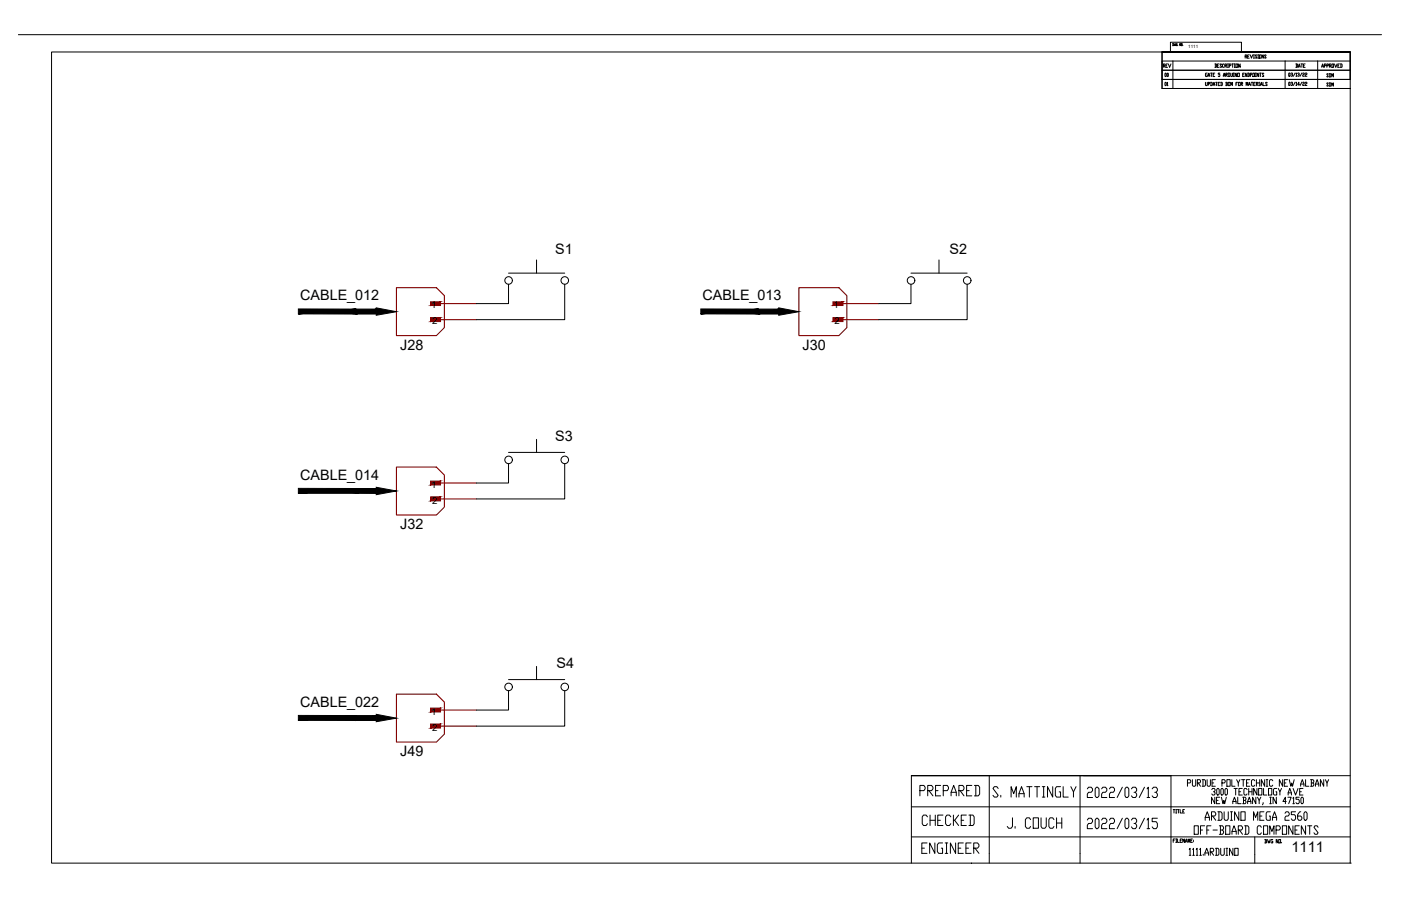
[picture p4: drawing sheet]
<svg xmlns="http://www.w3.org/2000/svg" width="432mm" height="279mm" viewBox="0 0 432 279" stroke-linecap="round" stroke-linejoin="round" font-family="sans-serif">
<!-- layer: 0 -->
<g fill="none" stroke="#000" stroke-width=".31">
<path d="M5.6 10.7h420.2M15.9 16h400.3v250.2h-400.3zM358.2 16h58zM358.2 16v5.7h58M358.2 16h58v5.7M358.2 16h58v8.5h-58zM358.2 18.8v8.5h58h-58M361.5 18.8h54.7M374.5 19.7l.5 .2v.7l-.5 .2M374.6 19.7v1.1M375.7 19.7h-.5v1.1h.5M376.5 19.9l-.4-.2-.1 .2 .5 .7-.1 .2-.4-.2"/>
<path d="M377.3 19.9l-.1-.2-.4 .2 .1 .9 .4-.2M378.3 19.7h.3M378.5 19.7v1.1M379.7 19.7h.5M379.9 19.7v1.1M380.4 19.7h.3M380.5 19.7v1.1M380.9 19.7h.6v1.1h-.6zM382.2 19.7v1.1l-.5-1.1v1.1M383.8 17.4h.3v-.5h-.3v1M383.9 17.4l.4 .5M384.5 17.4h.3"/>
<path d="M385 16.9h-.5v1h.5M385.3 16.9l.4 1 .4-1M386.3 17.9h.3M386.3 16.9h.3M386.5 16.9v1M387.4 17.1l-.1-.2-.4 .2 .5 .7-.1 .1-.4-.1M387.7 17.9h.2M387.7 16.9h.2M387.8 16.9v1M388.2 16.9h.5v1h-.5zM389.5 16.9v1l-.5-1v1M390.2 17.1l-.1-.2-.4 .2 .5 .7-.1 .1-.4-.1"/>
<path d="M396.1 18.8v8.5M399.4 19.7l.5 .2v.7l-.5 .2M399.6 19.7v1.1M401 19.7h.5M401.2 19.7v1.1M402.3 19.7h-.5v1.1h.5M406.1 18.8v8.5M410.5 19.7h.5v1.1h-.5zM411.3 19.7l.4 1.1 .4-1.1M412.8 19.7h-.5v1.1h.5M413.1 19.7l.6 .2v.7l-.6 .2M413.3 19.7v1.1"/>
<path d="M358.2 21.7h58v2.8h-58zM371.5 25.4l.2 1 .4-.2v-.8M372.1 22.5l-.6 .2 .2 .9h.4l-.1-.5M372.3 23.6l.3-1.1 .2 1.1M372.3 25.9h.4v-.5h-.4v1M372.3 23.3h.5M373.1 25.4l.5 .2v.6l-.5 .2M373.1 22.5h.5M373.2 25.4v1M373.4 22.5v1.1M373.9 26.4l.3-1 .2 1M373.9 23.1h.3"/>
<path d="M373.9 26.1h.5M374.4 22.5h-.5v1.1h.5M374.7 25.4h.5M374.9 25.4v1M375.2 20.3h.3M375.5 25.9h.2M376 22.5h-.5v.4l.5 .2v.3l-.2 .2-.3-.2M376 25.4h-.5v1h.5M376.2 25.4l.5 .2v.6l-.5 .2M376.4 25.4v1M377 23.6l.3-1.1 .2 1.1M377 23.3h.5"/>
<path d="M377.5 20.3h.5v-.6h-.5v1.1M377.7 20.3l.4 .5M377.8 23.1h.4v-.6h-.4v1.1M377.8 25.4h.4v.5M377.9 25.9h.3l.1 .3-.5 .2M377.9 23.1l.4 .5M377.9 25.4v1M378.3 20.8h.3M378.6 22.5l.5 .2v.7l-.5 .2M378.6 25.4h.5v1h-.5zM378.7 22.5v1.1M378.9 20.3l.5-.2-.2-.4h-.3v1.1"/>
<path d="M379.4 22.5l.1 1.1 .4-.2v-.9M379.4 26.4v-1l.2 .7 .3-.7v1M380.1 22.5h.3M380.1 23.6h.3M380.3 22.5v1.1M380.4 20.8h.3M380.9 25.9h.3M381.2 22.5v1.1l-.5-1.1v1.1M381.4 22.5h.6v1.1h-.6zM381.4 25.4h-.5v1M381.7 25.4h.5v1h-.5zM382.5 25.9h.4v-.5h-.4v1"/>
<path d="M382.6 25.9l.4 .5M383 23.1h.3M383.5 22.5h-.5v1.1h.5M384.1 26.4v-1l.2 .7 .3-.7v1M384.3 22.5v1.1l-.5-1.1v1.1M384.6 22.5l.5 .2v.7l-.5 .2M384.7 22.5v1.1M384.8 26.4l.3-1 .3 1M384.8 26.1h.6M385.4 23.1h.4v-.6h-.4v1.1M385.6 25.4h.5M385.9 25.4v1"/>
<path d="M386.1 22.5h.5v1.1h-.5zM386.4 25.9h.2M386.9 25.4h-.5v1h.5M386.9 22.5h.3M386.9 23.6h.3M387.1 22.5v1.1M387.2 25.9h.4v-.5h-.4v1M387.3 25.9l.4 .5M388 22.5v1.1l-.6-1.1v1.1M388 25.4h.2M388 26.4h.2M388.1 25.4v1"/>
<path d="M388.2 22.5h.6M388.5 26.4l.3-1 .2 1M388.5 22.5v1.1M388.5 26.1h.5M389.3 25.4v1h.5M389.5 22.7l-.1-.2-.4 .2 .5 .7-.1 .2-.4-.2M390.6 25.6l-.1-.2-.5 .2 .6 .6-.1 .2-.5-.2M397.3 22.5l.3 .2-.1 .8-.3-.1zM397.3 25.3l.3 .2-.1 .9-.3-.2zM397.9 22.7l.1-.2 .4 .2-.3 .3M397.9 25.5l.1-.2 .4 .2-.3 .4M398.2 23v.5l-.3-.1"/>
<path d="M398.2 25.9v.5l-.3-.2M399.2 22.5l-.6 1M399.2 25.3l-.6 1.1M399.4 22.7l.2-.2v1M399.4 25.5l.2-.2v1.1M399.4 23.5h.3M399.4 26.4h.3M399.9 22.7l.4-.2 .1 .3-.2 .2M400.2 20.8l.2-1.1 .3 1.1M400.2 20.4h.5M400.3 23v.5l-.4-.1M400.4 26h-.5l.4-.7v1.1"/>
<path d="M401.2 22.5l-.5 1M401.2 25.3l-.5 1.1M401.5 22.7l.1-.2 .4 .2-.5 .5v.3h.5M401.5 25.5l.1-.2 .4 .2-.5 .5v.4h.5M401.8 20.3h.2M402.3 22.7l.1-.2 .4 .2-.1 .3-.4 .2v.3h.5M402.3 25.5l.1-.2 .4 .2-.1 .4-.4 .1v.4h.5M407.4 20.8l.2-1.1 .3 1.1M407.4 20.4h.5M408.2 20.3l.5-.2-.1-.4h-.4v1.1M409 20.3l.5-.2-.2-.4h-.3v1.1M409.4 22.9l-.4-.2-.1 .2 .5 .7-.1 .1-.4-.1"/>
<path d="M409.4 25.7l-.4-.1-.1 .1 .5 .7-.1 .2-.4-.2M409.7 20.3h.4v-.6h-.4v1.1M409.7 22.7l.5 .2v.7l-.5 .1M409.7 25.6l.5 .1v.7l-.5 .2M409.8 22.7v1M409.8 25.6v1M409.9 20.3l.4 .5M410.5 23.7v-1l.2 .7 .3-.7v1M410.5 26.6v-1l.2 .6 .3-.6v1M412.3 20.3h.3M156.7 87.7v5.9h-9.9M156.7 84.2h17.3"/>
<path d="M165.4 80.2v4M174 87.7v10.9h-27.2M280.8 87.7v5.9h-9.9M280.8 84.2h17.3M289.4 80.2v4M298.1 87.7v10.9h-27.2M156.7 139.5h17.3M165.4 135.5v4M156.7 143v6h-9.9M174 143v10.9h-27.2M156.7 213v6h-9.9M156.7 209.6h17.3"/>
<path d="M165.4 205.5v4.1M174 213v10.9h-27.2M280.9 239.2v27M333.9 239.2h82.3M332.9 263.2v3M386.7 263.5v2.7M416.2 266.2h.1"/>
<circle cx="156.8" cy="86.5" r="1.16"/>
<circle cx="174.1" cy="86.5" r="1.16"/>
<circle cx="280.8" cy="86.5" r="1.16"/>
<circle cx="298.1" cy="86.5" r="1.16"/>
<circle cx="156.8" cy="141.8" r="1.16"/>
<circle cx="174.1" cy="141.8" r="1.16"/>
<circle cx="156.8" cy="211.8" r="1.16"/>
<circle cx="174.1" cy="211.8" r="1.16"/>
</g>
<!-- layer: SLD-0 -->
<g fill="none" stroke="#000" stroke-width=".31">
<path d="M360.7 16v-3h21.9v3M361.4 13.4l.4 .2-.1 .5h-.3M361.5 13.4v.7M361.9 13.4l.1 .7 .3-.7M362.8 13.4l-.3 .2 .1 .5h.2l-.1-.4M363 14v.1M363.9 13.4v.7l-.3-.7v.7M364.1 13.4h.3v.7h-.3zM364.5 14v.1M304.9 239.2v24M332.9 239.2v24M360.9 239.2h-80h80"/>
<path d="M360.9 239.2v27M280.9 248.8h135.3M280.9 258.1h135.3M307.7 243.1l-.5-.5h-.7l-.5 .5 1.7 2.2-.5 .5h-.7l-.5-.5M308.5 245.3v.5M311.6 245.8v-3.2l.8 2.2 .8-2.2v3.2M312.1 252.2v2.7l-.5 .5h-.7l-.5-.5M312.9 254.9v.5M314 245.8v-1l.8-2.2 .9 2.2v1M314 244.8h1.7M316.5 242.6h1.6M317.3 242.6v3.2"/>
<path d="M317.6 252.8l-.3-.6h-.8l-.5 .6v2.1l.5 .5h.8l.3-.5M318.4 252.2h1.7v3.2h-1.7zM318.9 242.6h1.5M319.6 242.6v3.2M320.9 252.2v2.7l.3 .5h.8l.5-.5v-2.7M321.2 242.6h.8M321.2 245.8h.8M321.7 242.6v3.2M324.5 242.6v3.2l-1.7-3.2v3.2M324.8 252.8l-.3-.6h-.8l-.4 .6v2.1l.4 .5h.8l.3-.5M325.6 252.2v3.2M325.6 253.8h1.7"/>
<path d="M326.9 242.6h-1.3l-.3 .5v2.2l.3 .5h1.3v-1.6h-.5M327.3 252.2v3.2M327.7 242.6v3.2h1.5M330 242.6l.8 1.6v1.6M331.7 242.6l-.9 1.6M361.6 249.7h.5M361.6 259.2h.3M361.8 249.7v1M362.1 258.7h-.5v1.1M362.4 249.7h.2M362.4 250.7h.2M362.4 258.7h.3"/>
<path d="M362.4 259.8h.3M362.5 249.7v1M362.6 258.7v1.1M362.9 249.7h.5M362.9 258.7v1.1h.6M363.2 249.7v1M363.7 249.7v1h.6M363.7 259.2h.3M364.3 258.7h-.6v1.1h.6M364.5 250.2h.3M365.1 249.7h-.6v1h.6M365.1 258.7v1.1l-.6-1.1v1.1"/>
<path d="M365.4 259.8l.2-1.1 .3 1.1M365.4 259.4h.5M366 241.5h.7l.3-.4-.3-.7h-.7v2.1M366.2 259.8v-1.1l.3 .7 .2-.7v1.1M367 259.2h.3M367.5 258.7h-.5v1.1h.5M367.5 240.4v1.7l.3 .4h.5l.2-.4v-1.7M367.8 259.1v.1M367.8 259.4v.2M368.1 254.7h1.2v2.6h-1.2zM369 241.5h.8l.2-.4-.2-.7h-.8v2.1M369.3 241.5l.7 1"/>
<path d="M370 256h.6M370.5 240.4h.8l.2 .4v1.3l-.2 .4h-.8M370.8 240.4v2.1M371.3 254.7h-1.3v2.6M371.4 253v-.9l.7-1.8 .7 1.8v.9M371.4 252.1h1.4M372 256h.6M372 240.4v1.7l.3 .4h.5l.3-.4v-1.7M373.2 254.7h-1.2v2.6M373.4 251.7h1l.3-.5-.3-.9h-1v2.7M373.5 243.5l.2-.4h.5l.3 .7-.5 .4M373.6 241.5h.5"/>
<path d="M373.7 251.7l1 1.3M373.9 256h1.3M374.2 244.2l.3 .3-.3 .7h-.5l-.2-.4M374.4 245.9v1.9l-1-1.9v1.9M374.6 240.4h-1v2.1h1M374.9 246.8h.5M375.3 243.1l.5 .4v1.3l-.3 .4-.5-.4v-1.3zM375.3 250.3h1l.4 .5v1.7l-.4 .5h-1M375.7 250.3v2.7M375.8 254.7h1l.3 .4v.5l-.3 .4M375.9 245.9h-1v1.9h1M376.1 256h.7l.3 .4v.4l-.3 .5h-1"/>
<path d="M376.1 254.7v2.6M376.4 245.9l.6 1.9 .2-1 .3 1 .5-1.9M376.5 243.1l.5 .4v1.3l-.2 .4-.5-.4v-1.3zM376.6 241.5h.8l.2-.4-.2-.7h-.8v2.1M377.3 250.3v2.2l.3 .5h.7l.3-.5v-2.2M377.8 254.7h1.3v2.6h-1.3zM377.8 243.1l.5 .4v1.3l-.2 .4-.6-.4v-1.3zM378.1 240.4h1.1v2.1h-1.1zM379.2 250.3h.7M379.2 253h.7M379.5 250.3v2.7M379.7 240.4v2.1h.9"/>
<path d="M379.7 257.3v-.9l.6-1.7 .7 1.7v.9M379.7 256.4h1.3M380 247.8v-.6l.5-1.3 .5 1.3v.6M380 247.2h1M380.3 243.1h1.1M380.8 243.1v2.1M381.1 240.4l.5 1.1v1M381.5 245.9v1.9h1M381.6 256h1l.4-.4-.4-.9h-1v2.6M381.8 250.3v2.7l-1.3-2.7v2.7M381.9 244.2h.5M382 256l1 1.3"/>
<path d="M382.2 240.4l-.6 1.1M382.5 250.3h1.3v2.7h-1.3zM382.7 240.4h1M382.9 243.1h-1v2.1h1M383 245.9h.8l.2 .3-.2 .6M383.2 240.4v2.1M383.3 246.8h.5l.2 .7-.2 .3h-.8M383.3 245.9v1.9M383.6 254.7h1l.3 .4v1.7l-.3 .5h-1M383.9 254.7v2.6M384.2 241.5h.5M384.4 243.5l-.3-.4h-.5l-.2 .4v1.3l.2 .4h.5l.3-.4"/>
<path d="M384.5 247.8v-.6l.5-1.3 .5 1.3v.6M384.5 247.2h1M384.9 244.2h1M384.9 243.1v2.1M385.2 240.4h-1v2.1h1M385.9 243.1v2.1M386.3 253v-2.7l.7 1.8 .7-1.8v2.7M386.7 240.8l-.2-.4h-.5l-.3 .4v1.3l.3 .4h.5l.2-.4M386.7 258.1v5.4M387.1 245.9v1.9l-1-1.9v1.9M387.2 241.5h1.1M387.2 240.4v2.1"/>
<path d="M387.4 243.1v2.1l-1-2.1v2.1M387.6 245.9l.5 .9v1M387.9 243.1h1v2.1h-1zM388.3 240.4v2.1M388.3 251.7h.6M388.6 245.9l-.5 .9M388.8 255.1l-.3-.4h-.7l-.3 .4v1.7l.3 .5h.7l.3-.5M389.3 247.5l-.2 .7M389.4 243.1v2.1h1.1M389.4 254.7h1.3v2.6h-1.3zM389.6 250.3h-1.3v2.7h1.3M389.8 240.4v2.1l-1-2.1v2.1"/>
<path d="M389.8 258.9l.6 .2v.7l-.6 .2M390 258.9v1.1M390.2 242.5h.6M390.2 240.4h.6M390.5 240.4v2.1M390.7 258.9l.2 1.1 .1-.6 .2 .6 .3-1.1M391 243.1h1v2.1h-1zM391.3 257.3v-2.6l.7 1.7 .7-1.7v2.6M391.3 247.8h.6M391.3 245.9h.6M391.5 250.3h-1l-.3 .5v1.7l.3 .5h1v-1.3h-.3M391.6 245.9v1.9"/>
<path d="M392.2 253v-.9l.6-1.8 .7 1.8v.9M392.2 252.1h1.3M392.3 240.8l-.3-.4h-.5l-.2 .4v1.3l.2 .4h.5l.3-.4M392.3 258.9l-.6 .2 .2 .9h.4l-.2-.6M393.3 256h1l.3-.4-.3-.9h-1v2.6M393.4 245.9v1.9l-1-1.9v1.9M393.5 243.1h-.8l-.2 .4v1.3l.2 .4h.8v-1h-.3M393.9 258.9v1.1l-.6-1.1v1.1M394 243.1l.5 1.1v1M394.1 258.9h.6v1.1h-.6zM395 243.1l-.5 1.1M395 259.8v.2"/>
<path d="M395.2 254.7h1.4v2.6h-1.4zM395.3 240.4v2.1l-1-2.1v2.1M395.8 241.5h.5M396 250.8l.4-.5h.6l.4 .5v.4l-.4 .5h-.6l-.4 .4v.9h1.4M396.4 247.2h-1l.8-1.3v1.9M396.8 240.4h-1v2.1h1M396.9 245.9h1l-.7 1.9M397 245.2v-.7l.5-1.4 .5 1.4v.7M397 244.5h1M397.4 240.4l.5 2.1 .2-1 .3 1 .5-2.1M398.5 246.2l.2-.3v1.9M398.5 247.8h.5"/>
<path d="M398.5 254.7v2.6l-1.3-2.6v2.6M398.5 243.1l.8 2.1 .8-2.1M399.1 256h.7M399.3 250.3h-1.3v.9h1l.3 .5v.8l-.3 .5h-.7l-.3-.5M400.4 245.9h-1v.6h.8l.2 .3v.7l-.2 .3h-.5l-.3-.3M400.4 254.7h-1.3v2.6h1.3M400.6 244.2h.5M400.9 242.5v-.7l.5-1.4 .5 1.4v.7M400.9 241.8h1M400.9 250.3h-.3l-.7 .9v1.3l.4 .5h.6l.3-.9-.3-.4h-1M401.2 245.9l.5 .3v1.3l-.2 .3-.5-.3v-1.3zM401.6 243.1h-1v2.1h1"/>
<path d="M402.2 250.3h.3l.4 .5v1.7l-.4 .5h-.3l-.3-.5v-1.7zM402.4 240.4v2.1h1M402.4 254.7v2.6l-1.3-2.6v2.6M403 254.7h1.3M403.7 254.7v2.6M403.9 240.4h.8l.2 .4-.2 .7M404.2 241.5h.5l.2 .6-.2 .4h-.8M404.2 240.4v2.1M405.4 242.5v-.7l.5-1.4 .6 1.4v.7M405.4 241.8h1.1M406.2 255.1l-.3-.4h-.6l-.3 .4 1.2 1.7-.3 .5h-.6l-.3-.5M408 240.4v2.1l-1-2.1v2.1"/>
<path d="M408.5 240.4l.5 1.1v1M409.5 240.4l-.5 1.1M366.5 262l.3-.4v2.2M366.5 263.8h.5M367.6 262l.2-.4v2.2M367.6 263.8h.5M368.7 262l.2-.4v2.2M368.7 263.8h.5M369.8 262l.2-.4v2.2M369.8 263.8h.5M370.9 263.4v.4M371.4 263.8v-.8l.5-1.4 .6 1.4v.8"/>
<path d="M371.4 263h1.1M373 262.7h.8l.3-.4-.3-.7h-.8v2.2M373.3 262.7l.8 1.1M374.6 261.6h.8l.3 .4v1.4l-.3 .4h-.8M374.9 261.6v2.2M376.2 261.6v1.8l.3 .4h.5l.3-.4v-1.8M377.8 263.8h.6M377.8 261.6h.6M378.1 261.6v2.2M380 261.6v2.2l-1.1-2.2v2.2M380.5 261.6h1.1v2.2h-1.1z"/>
</g>
<!-- layer: PDF5_Solid Fills -->
<g fill="#840000" stroke="#840000" stroke-width=".31">
<path d="M132.7 93.1v1.1l3.1-1.1zM132.7 94.2l3.1-1.1v1.1z"/>
<path d="M132.7 97.9v1.3l3.1-1.3zM132.7 99.2l3.1-1.3v1.3z"/>
<path d="M132.7 148.4v1.1l3.1-1.1zM132.7 149.5l3.1-1.1v1.1z"/>
<path d="M132.7 153.2v1.3l3.1-1.3zM132.7 154.5l3.1-1.3v1.3z"/>
<path d="M256.7 93.1v1.1l3.1-1.1zM256.7 94.2l3.1-1.1v1.1z"/>
<path d="M256.7 97.9v1.3l3.1-1.3zM256.7 99.2l3.1-1.3v1.3z"/>
<path d="M132.7 218.4v1.2l3.1-1.2zM132.7 219.6l3.1-1.2v1.2z"/>
<path d="M132.7 223.3v1.2l3.1-1.2zM132.7 224.5l3.1-1.2v1.2z"/>
</g>
<!-- layer: PDF5_Geometry -->
<path d="M122.2 88.7h12.3l2.5 2.5v9.8l-2.5 2.5h-12.3zM133.3 93.6h13.5M133.3 98.6h13.5M246.2 88.7h12.3l2.5 2.5v9.8l-2.5 2.5h-12.3zM257.3 93.6h13.6M257.3 98.6h13.6M122.2 144h12.3l2.5 2.5v9.9l-2.5 2.4h-12.3zM133.3 149h13.5M133.3 153.9h13.5M122.2 214.1h12.3l2.5 2.4v9.9l-2.5 2.4h-12.3zM133.3 219h13.5M133.3 223.9h13.5" fill="none" stroke="#840000" stroke-width=".34"/>
<!-- layer: PDF5_Text -->
<g fill="#000" stroke="#000" stroke-width=".31">
<path d="M116 94.9l6.2 1.2-6.2 1.1zM240 94.9l6.2 1.2-6.2 1.1zM116 150.3l6.2 1.1-6.2 1.2zM116 220.3l6.2 1.2-6.2 1.1z"/>
<path d="M92 95.3v1.5l17.7-1.5zM92 96.8l17.7-1.5v1.5z"/>
<path d="M109.7 95.3v1.5l6.3-1.5zM109.7 96.8l6.3-1.5v1.5z"/>
<path d="M216 95.3v1.5l17.8-1.5zM216 96.8l17.8-1.5-.1 1.5z"/>
<path d="M233.8 95.3l-.1 1.5 6.3-1.5zM233.7 96.8l6.3-1.5v1.5z"/>
<path d="M92 150.6v1.5l17.7-1.4zM92 152.1l17.7-1.4v1.4z"/>
<path d="M109.7 150.7v1.4l6.3-1.4zM109.7 152.1l6.3-1.4v1.5z"/>
<path d="M92 220.6v1.6l17.7-1.5zM92 222.2l17.7-1.5v1.5z"/>
<path d="M109.7 220.7v1.5l6.3-1.5zM109.7 222.2l6.3-1.5v1.5z"/>
</g>
<g font-size="6.6">
<text x="282.2" y="246.6">PREPARED</text>
<text x="333.7" y="247.3">2022/03/13</text>
<text x="282.9" y="255.8">CHECKED</text>
<text x="333.7" y="256.8">2022/03/15</text>
<text x="282.9" y="264.2">ENGINEER</text>
</g>
<text font-size="4.5" x="398" y="262.6">1111</text>
<g font-size="4.4">
<text x="171.1" y="78.4">S1</text>
<text x="292.7" y="78.4">S2</text>
<text x="92.5" y="92.7">CABLE_012</text>
<text x="216.5" y="92.7">CABLE_013</text>
<text x="123.3" y="107.8">J28</text>
<text x="247.4" y="107.8">J30</text>
<text x="171.1" y="136.1">S3</text>
<text x="92.5" y="148">CABLE_014</text>
<text x="123.3" y="163.1">J32</text>
<text x="171.5" y="206.1">S4</text>
<text x="92.5" y="218">CABLE_022</text>
<text x="123.3" y="233.2">J49</text>
</g>
<g font-size="4">
<text x="357.4" y="21.9">REV</text>
<text x="357.7" y="24.7">00</text>
<text x="357.7" y="27.5">01</text>
</g>
<g font-size="3">
<text x="132.9" y="95.1">1</text>
<text x="256.9" y="95.1">1</text>
<text x="133.2" y="100.1">2</text>
<text x="257.2" y="100.1">2</text>
<text x="132.9" y="150.4">1</text>
<text x="133.2" y="155.3">2</text>
<text x="132.9" y="220.5">1</text>
<text x="133.2" y="225.4">2</text>
</g>
<text font-size="1.4" x="366.2" y="14.8">1111</text>
</svg>
